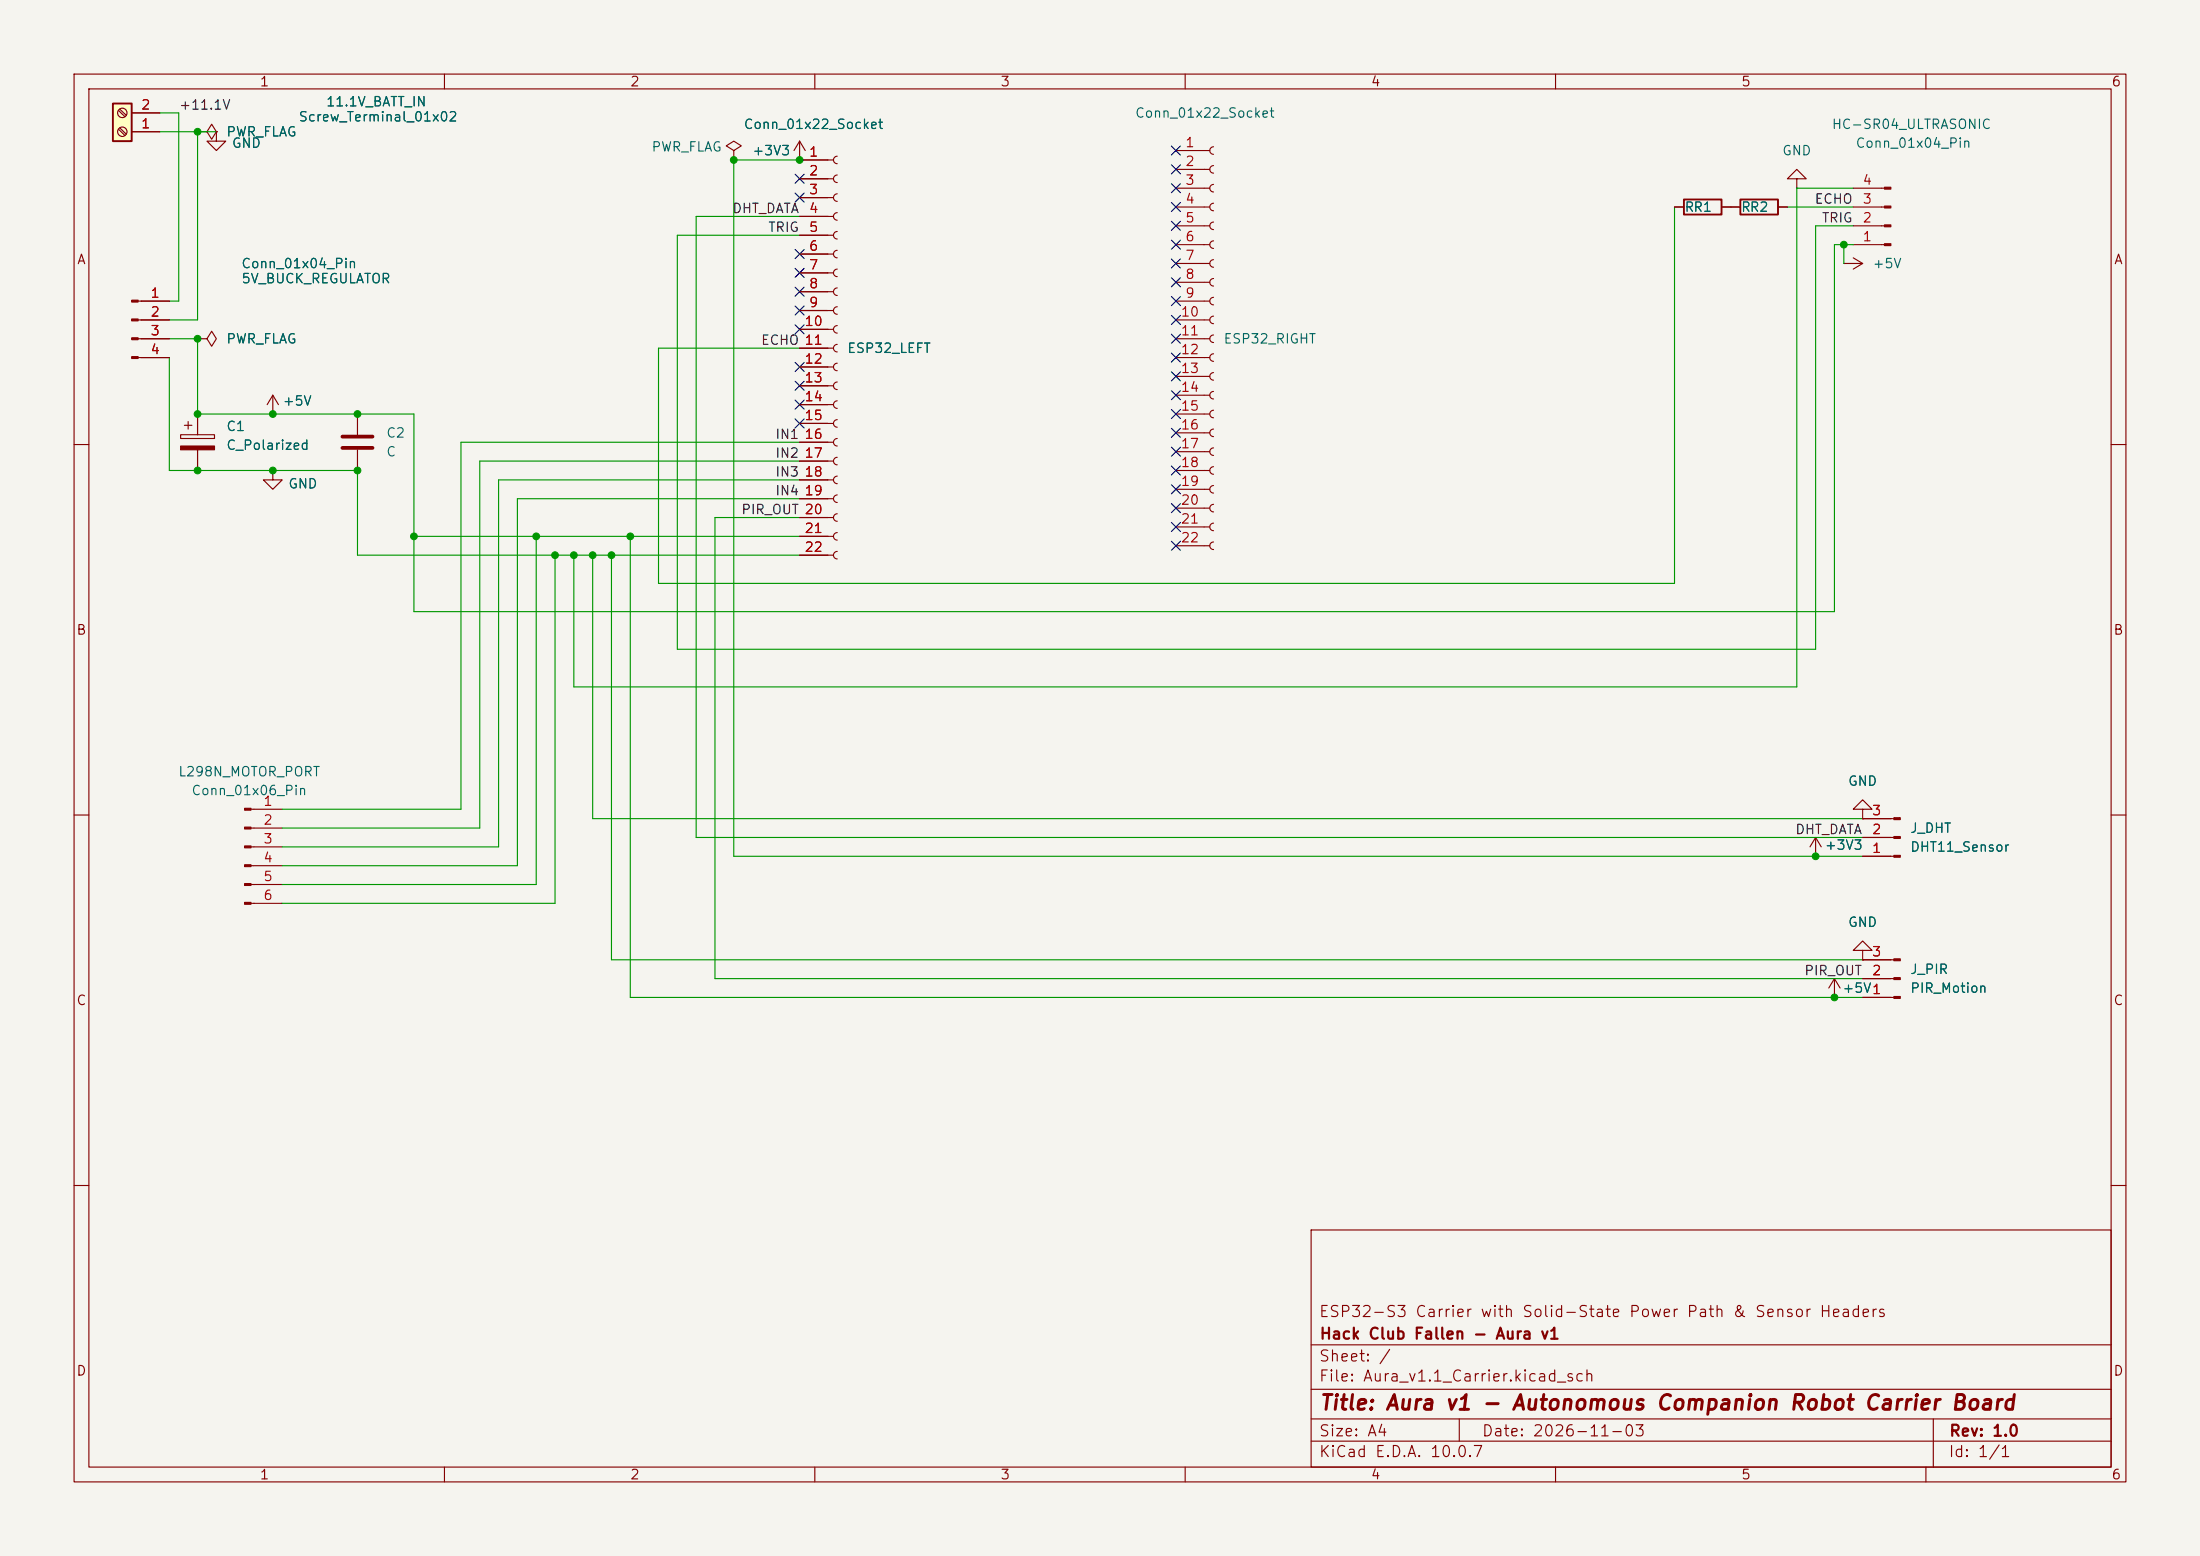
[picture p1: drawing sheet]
<svg xmlns="http://www.w3.org/2000/svg" width="297mm" height="210mm" viewBox="0 0 297 210" stroke-linecap="round" stroke-linejoin="round" font-family="sans-serif">
<path d="M0 0h297v210h-297z" fill="#f5f4ef" stroke="#f5f4ef" stroke-width=".14"/>
<g fill="none" stroke="#840000" stroke-width=".15">
<path d="M10 10h277v190h-277zM12 12h273v186h-273zM26.7 17.8h1.2l.7-1 .6 1-.6 1-.7-1M26.7 17.8h.1M29.2 17.8v1.3h1.3l-1.3 1.2-1.3-1.2h1.3M29.2 17.8h.1M60 10v2M110 10v2M160 10v2M210 10v2M260 10v2M99.1 20.3l1-.6-1-.6-1.1 .6 1.1 .6v1.3"/>
<path d="M99.1 21.6h.1M226.1 27.9h1.2M232.4 27.9h1.3M242.6 24.1h1.2l-1.2-1.2-1.3 1.2h1.3v1.3M242.6 25.4h.1M250.2 27.9h4.2M250.2 33h4.2M250.2 30.5h4.2M250.2 25.4h4.2M18.6 40.6h4.3M18.6 43.2h4.3M18.6 45.7h4.3"/>
<path d="M18.6 48.3h4.3M26.7 45.7h1.2l.7-1 .6 1-.6 1-.7-1M26.7 45.7h.1M36.8 55.9h.1M36.8 53.3l-.7 1.3M36.8 53.3l.8 1.3M36.8 53.3v2.6M10 60h2M36.8 63.5v1.3h1.3l-1.3 1.2-1.2-1.2h1.2M36.8 63.5h.1M285 60h2M10 110h2"/>
<path d="M33.9 109.2h4.2M33.9 111.8h4.2M33.9 114.3h4.2M33.9 116.8h4.2M33.9 119.4h4.2M285 110h2M33.9 121.9h4.2M10 160h2M177 166h108v32h-108zM285 160h2M60 198v2M110 198v2"/>
<path d="M160 198v2M177 194.5h108M177 191.5h108M177 187.5h108M177 181.5h108M197 191.5v3M210 198v2M260 198v2M261 191.5v6.5"/>
</g>
<path d="M227.3 26.9h5.1v2.1h-5.1z" fill="none" stroke="#840000" stroke-width=".25"/>
<g fill="#840000" stroke="#840000" stroke-width=".15">
<path d="M33 109.1h.9v.2h-.9z"/>
<path d="M33 111.6h.9v.3h-.9z"/>
<path d="M33 114.2h.9v.2h-.9z"/>
<path d="M33 116.7h.9v.3h-.9z"/>
<path d="M33 119.3h.9v.2h-.9z"/>
<path d="M33 121.8h.9v.2h-.9z"/>
<path d="M254.4 32.9h.9v.2h-.9z"/>
<path d="M254.4 30.4h.9v.2h-.9z"/>
<path d="M254.4 27.8h.9v.3h-.9z"/>
<path d="M254.4 25.3h.9v.2h-.9z"/>
<path d="M17.8 40.5h.8v.3h-.8z"/>
<path d="M17.8 43.1h.8v.2h-.8z"/>
<path d="M17.8 45.6h.8v.2h-.8z"/>
<path d="M17.8 48.1h.8v.3h-.8z"/>
</g>
<path d="M15.2 14h2.6v5.1h-2.6z" fill="#ffffc2"/>
<path d="M15.2 14h2.6v5.1h-2.6zM234.9 26.9h5.1v2.1h-5.1z" fill="none" stroke="#840000" stroke-width=".25"/>
<g fill="none" stroke="#840000" stroke-width=".15">
<path d="M16 17.4l.9 .9M16 14.9l.9 .8M16.2 17.3l.8 .8M16.2 14.7l.8 .9M17.8 17.8h3.8M17.8 15.2h3.8M26.7 17.8h.1M29.2 17.8h.1M107.9 19.1l-.7 1.2M107.9 19.1l.8 1.2M107.9 19.1v2.5M163.8 19.8a.51 .51 0 0 0-.5 .5 .51 .51 0 0 0 .5 .5"/>
<path d="M107.9 21.6h.1M107.9 21.6h4.6M107.9 24.1h4.6M107.9 26.7h4.6M107.9 29.2h4.6M107.9 31.8h4.6M107.9 34.3h4.6M107.9 36.8h4.6M107.9 39.4h4.6M113 21.1a.51 .51 0 0 0-.5 .5 .51 .51 0 0 0 .5 .5M113 23.6a.51 .51 0 0 0-.5 .5 .51 .51 0 0 0 .5 .5M113 26.2a.51 .51 0 0 0-.5 .5 .51 .51 0 0 0 .5 .5"/>
<path d="M113 28.7a.51 .51 0 0 0-.5 .5 .51 .51 0 0 0 .5 .5M113 31.2a.51 .51 0 0 0-.5 .6 .51 .51 0 0 0 .5 .5M113 33.8a.51 .51 0 0 0-.5 .5 .51 .51 0 0 0 .5 .5M113 36.3a.51 .51 0 0 0-.5 .5 .51 .51 0 0 0 .5 .5M113 38.9a.51 .51 0 0 0-.5 .5 .51 .51 0 0 0 .5 .5M158.7 27.9h4.6M158.7 20.3h4.6M158.7 22.9h4.6M158.7 25.4h4.6M158.7 30.5h4.6M158.7 33h4.6M158.7 35.6h4.6"/>
<path d="M158.7 38.1h4.6M163.8 22.4a.51 .51 0 0 0-.5 .5 .51 .51 0 0 0 .5 .5M163.8 24.9a.51 .51 0 0 0-.5 .5 .51 .51 0 0 0 .5 .5M163.8 27.4a.51 .51 0 0 0-.5 .5 .51 .51 0 0 0 .5 .5M163.8 30a.51 .51 0 0 0-.5 .5 .51 .51 0 0 0 .5 .5M163.8 32.5a.51 .51 0 0 0-.5 .5 .51 .51 0 0 0 .5 .5M163.8 35.1a.51 .51 0 0 0-.5 .5 .51 .51 0 0 0 .5 .5M163.8 37.6a.51 .51 0 0 0-.5 .5 .51 .51 0 0 0 .5 .5M226.1 27.9h1.2M232.4 27.9h2.5M240 27.9h1.3M248.9 35.6h.1"/>
<path d="M248.9 35.6h2.6M250.2 34.8l1.3 .8M251.5 35.6l-1.3 .7M19 40.6h3.9M19 43.2h3.9M19 45.7h3.9M19 48.3h3.9M24.4 58.7h4.6v.5h-4.6zM24.9 57.4h1M25.4 56.9v1M26.7 45.7h.1M26.7 55.9v2.8"/>
<path d="M36.8 55.9h.1M48.3 55.9v2.8M107.9 41.9h4.6M107.9 44.5h4.6M107.9 47h4.6M107.9 49.5h4.6M107.9 52.1h4.6M107.9 54.6h4.6M107.9 57.2h4.6M107.9 59.7h4.6M113 41.4a.51 .51 0 0 0-.5 .5 .51 .51 0 0 0 .5 .5M113 43.9a.51 .51 0 0 0-.5 .6 .51 .51 0 0 0 .5 .5"/>
<path d="M113 46.5a.51 .51 0 0 0-.5 .5 .51 .51 0 0 0 .5 .5M113 49a.51 .51 0 0 0-.5 .5 .51 .51 0 0 0 .5 .5M113 51.6a.51 .51 0 0 0-.5 .5 .51 .51 0 0 0 .5 .5M113 54.1a.51 .51 0 0 0-.5 .5 .51 .51 0 0 0 .5 .5M113 56.6a.51 .51 0 0 0-.5 .6 .51 .51 0 0 0 .5 .5M113 59.2a.51 .51 0 0 0-.5 .5 .51 .51 0 0 0 .5 .5M158.7 40.6h4.6M158.7 43.2h4.6M158.7 45.7h4.6M158.7 48.3h4.6M158.7 50.8h4.6M158.7 53.3h4.6"/>
<path d="M158.7 55.9h4.6M158.7 58.4h4.6M163.8 40.1a.51 .51 0 0 0-.5 .5 .51 .51 0 0 0 .5 .5M163.8 42.7a.51 .51 0 0 0-.5 .5 .51 .51 0 0 0 .5 .5M163.8 45.2a.51 .51 0 0 0-.5 .5 .51 .51 0 0 0 .5 .5M163.8 47.8a.51 .51 0 0 0-.5 .5 .51 .51 0 0 0 .5 .5M163.8 50.3a.51 .51 0 0 0-.5 .5 .51 .51 0 0 0 .5 .5M163.8 52.8a.51 .51 0 0 0-.5 .5 .51 .51 0 0 0 .5 .5M163.8 55.4a.51 .51 0 0 0-.5 .5 .51 .51 0 0 0 .5 .5M163.8 57.9a.51 .51 0 0 0-.5 .5 .51 .51 0 0 0 .5 .5M26.7 60.7v2.8M36.8 63.5h.1"/>
<path d="M48.3 60.7v2.8M107.9 62.2h4.6M107.9 64.8h4.6M107.9 67.3h4.6M107.9 69.9h4.6M107.9 72.4h4.6M107.9 74.9h4.6M113 61.7a.51 .51 0 0 0-.5 .5 .51 .51 0 0 0 .5 .5M113 64.3a.51 .51 0 0 0-.5 .5 .51 .51 0 0 0 .5 .5M113 66.8a.51 .51 0 0 0-.5 .5 .51 .51 0 0 0 .5 .5M113 69.3a.51 .51 0 0 0-.5 .6 .51 .51 0 0 0 .5 .5M113 71.9a.51 .51 0 0 0-.5 .5 .51 .51 0 0 0 .5 .5"/>
<path d="M113 74.4a.51 .51 0 0 0-.5 .5 .51 .51 0 0 0 .5 .5M158.7 61h4.6M158.7 63.5h4.6M158.7 66h4.6M158.7 68.6h4.6M158.7 71.1h4.6M158.7 73.7h4.6M163.8 60.5a.51 .51 0 0 0-.5 .5 .51 .51 0 0 0 .5 .5M163.8 63a.51 .51 0 0 0-.5 .5 .51 .51 0 0 0 .5 .5M163.8 65.5a.51 .51 0 0 0-.5 .5 .51 .51 0 0 0 .5 .5M163.8 68.1a.51 .51 0 0 0-.5 .5 .51 .51 0 0 0 .5 .5M163.8 70.6a.51 .51 0 0 0-.5 .5 .51 .51 0 0 0 .5 .5"/>
<path d="M163.8 73.2a.51 .51 0 0 0-.5 .5 .51 .51 0 0 0 .5 .5M245.1 115.6h.1M245.1 113l.8 1.3M245.1 113l-.8 1.3M245.1 113v2.6M251.5 109.2h1.2l-1.2-1.2-1.3 1.2h1.3v1.3M251.5 110.5h.1M251.5 115.6h4.2M251.5 113h4.2M251.5 110.5h4.2M247.6 134.6h.1M247.6 132.1l-.7 1.3"/>
<path d="M247.6 132.1l.8 1.3M247.6 132.1v2.5M251.5 128.3h1.2l-1.2-1.3-1.3 1.3h1.3v1.2M251.5 129.5h.1M251.5 134.6h4.2M251.5 132.1h4.2M251.5 129.5h4.2"/>
<circle cx="16.5" cy="17.8" r=".63"/>
<circle cx="16.5" cy="15.2" r=".63"/>
</g>
<g fill="#840000" stroke="#840000" stroke-width=".15">
<path d="M255.7 134.5h.8v.2h-.8z"/>
<path d="M255.7 132h.8v.2h-.8z"/>
<path d="M255.7 129.4h.8v.3h-.8z"/>
<path d="M24.4 60.2h4.6v.5h-4.6z"/>
<path d="M255.7 115.4h.8v.3h-.8z"/>
<path d="M255.7 112.9h.8v.3h-.8z"/>
<path d="M255.7 110.4h.8v.2h-.8z"/>
</g>
<path d="M46.2 58.9h4.1M46.2 60.5h4.1" fill="none" stroke="#840000" stroke-width=".51"/>
<g fill="none" stroke="#009600" stroke-width=".15">
<path d="M21.6 15.2h2.5v25.4h-1.2M21.6 17.8h7.6M26.7 17.8v25.4h-3.8M107.9 21.6h-8.8v94h152.4M107.9 29.2h-13.9v83.8h157.5M226.1 27.9v50.8h-137.2v-31.7h19M241.3 27.9h8.9M248.9 33v2.6M250.2 33h-2.6v49.6h-191.7v-26.7h-29.2v-10.2h-3.8M250.2 30.5h-5.1v57.1h-153.7v-55.8h16.5M250.2 25.4h-7.6v67.3h-165.1v-17.8M22.9 48.3v15.2h25.4v11.4h59.6"/>
<path d="M107.9 59.7h-45.7v49.5h-24.1M55.9 72.4h52M72.4 72.4v47h-34.3M74.9 74.9v47h-36.8M80 74.9v35.6h171.5M82.5 74.9v54.6h169M85.1 72.4v62.2h166.4M107.9 62.2h-43.1v49.6h-26.7M107.9 69.9h-11.4v62.2h155M107.9 64.8h-40.6v49.5h-29.2M107.9 67.3h-38.1v49.5h-31.7"/>
</g>
<g fill="none" stroke="#000084" stroke-width=".15">
<path d="M158.1 19.7l1.3 1.2M159.4 19.7l-1.3 1.2M107.3 23.5l1.3 1.2M107.3 33.7l1.3 1.2M107.3 38.8l1.3 1.2M107.3 36.2l1.3 1.2M107.3 26.1l1.3 1.2M108.6 23.5l-1.3 1.2M108.6 33.7l-1.3 1.2M108.6 38.8l-1.3 1.2M108.6 36.2l-1.3 1.2M108.6 26.1l-1.3 1.2"/>
<path d="M158.1 32.4l1.3 1.2M158.1 27.3l1.3 1.2M158.1 29.9l1.3 1.2M158.1 37.5l1.3 1.2M158.1 35l1.3 1.2M158.1 22.3l1.3 1.2M158.1 24.8l1.3 1.2M159.4 32.4l-1.3 1.2M159.4 27.3l-1.3 1.2M159.4 29.9l-1.3 1.2M159.4 37.5l-1.3 1.2M159.4 35l-1.3 1.2"/>
<path d="M159.4 22.3l-1.3 1.2M159.4 24.8l-1.3 1.2M107.3 54l1.3 1.2M107.3 51.5l1.3 1.2M107.3 48.9l1.3 1.2M107.3 41.3l1.3 1.2M107.3 56.5l1.3 1.3M107.3 43.8l1.3 1.3M108.6 54l-1.3 1.2M108.6 51.5l-1.3 1.2M108.6 48.9l-1.3 1.2M108.6 41.3l-1.3 1.2"/>
<path d="M108.6 56.5l-1.3 1.3M108.6 43.8l-1.3 1.3M158.1 40l1.3 1.2M158.1 45.1l1.3 1.2M158.1 47.7l1.3 1.2M158.1 42.6l1.3 1.2M158.1 57.8l1.3 1.2M158.1 55.3l1.3 1.2M158.1 50.2l1.3 1.2M158.1 52.7l1.3 1.2M159.4 40l-1.3 1.2M159.4 45.1l-1.3 1.2"/>
<path d="M159.4 47.7l-1.3 1.2M159.4 42.6l-1.3 1.2M159.4 57.8l-1.3 1.2M159.4 55.3l-1.3 1.2M159.4 50.2l-1.3 1.2M159.4 52.7l-1.3 1.2M158.1 70.5l1.3 1.2M158.1 68l1.3 1.2M158.1 65.4l1.3 1.2M158.1 73.1l1.3 1.2M158.1 60.4l1.3 1.2M158.1 62.9l1.3 1.2"/>
<path d="M159.4 70.5l-1.3 1.2M159.4 68l-1.3 1.2M159.4 65.4l-1.3 1.2M159.4 73.1l-1.3 1.2M159.4 60.4l-1.3 1.2M159.4 62.9l-1.3 1.2"/>
</g>
<g fill="#009600" stroke="#009600" stroke-width=".14">
<circle cx="55.9" cy="72.4" r=".46"/>
<circle cx="77.5" cy="74.9" r=".46"/>
<circle cx="82.5" cy="74.9" r=".46"/>
<circle cx="74.9" cy="74.9" r=".46"/>
<circle cx="72.4" cy="72.4" r=".46"/>
<circle cx="107.9" cy="21.6" r=".46"/>
<circle cx="99.1" cy="21.6" r=".46"/>
<circle cx="26.7" cy="17.8" r=".46"/>
<circle cx="85.1" cy="72.4" r=".46"/>
<circle cx="80" cy="74.9" r=".46"/>
<circle cx="48.3" cy="63.5" r=".46"/>
<circle cx="48.3" cy="55.9" r=".46"/>
<circle cx="26.7" cy="45.7" r=".46"/>
<circle cx="26.7" cy="63.5" r=".46"/>
<circle cx="36.8" cy="63.5" r=".46"/>
<circle cx="26.7" cy="55.9" r=".46"/>
<circle cx="36.8" cy="55.9" r=".46"/>
<circle cx="247.6" cy="134.6" r=".46"/>
<circle cx="248.9" cy="33" r=".46"/>
<circle cx="245.1" cy="115.6" r=".46"/>
</g>
<text font-size="2" fill="#840000" x="178" y="190.8">Title: Aura v1 - Autonomous Companion Robot Carrier Board</text>
<g font-size="1.5" fill="#840000">
<text x="178" y="178.1">ESP32-S3 Carrier with Solid-State Power Path &amp; Sensor Headers</text>
<text x="178" y="184.1">Sheet: /</text>
<text x="178" y="181.1">Hack Club Fallen - Aura v1</text>
<text x="178" y="186.8">File: Aura_v1.1_Carrier.kicad_sch</text>
<text x="178" y="197">KiCad E.D.A. 10.0.7</text>
<text x="178" y="194.2">Size: A4</text>
<text x="200" y="194.2">Date: 2026-11-03</text>
<text x="263" y="197">Id: 1/1</text>
<text x="263" y="194.2">Rev: 1.0</text>
</g>
<g font-size="1.3" fill="#840000">
<text x="35" y="12">1</text>
<text x="85" y="12">2</text>
<text x="135" y="12">3</text>
<text x="185" y="12">4</text>
<text x="235" y="12">5</text>
<text x="285" y="12">6</text>
<text x="10.3" y="36">A</text>
<text x="285.3" y="36">A</text>
<text x="10.2" y="86">B</text>
<text x="285.2" y="86">B</text>
<text x="10.2" y="136">C</text>
<text x="285.2" y="136">C</text>
<text x="10.2" y="186">D</text>
<text x="285.2" y="186">D</text>
<text x="35" y="200">1</text>
<text x="85" y="200">2</text>
<text x="135" y="200">3</text>
<text x="185" y="200">4</text>
<text x="235" y="200">5</text>
<text x="285" y="200">6</text>
</g>
<g font-size="1.3" fill="#a90000">
<text x="19" y="17.6">1</text>
<text x="19" y="15.1">2</text>
<text x="109.1" y="21.5">1</text>
<text x="109.1" y="24">2</text>
<text x="159.9" y="20.2">1</text>
<text x="159.9" y="22.7">2</text>
<text x="109.1" y="26.5">3</text>
<text x="109.1" y="29.1">4</text>
<text x="159.9" y="25.3">3</text>
<text x="159.9" y="27.8">4</text>
<text x="251.4" y="27.8">3</text>
<text x="251.4" y="25.3">4</text>
<text x="109.1" y="31.6">5</text>
<text x="109.1" y="34.2">6</text>
<text x="159.9" y="30.3">5</text>
<text x="159.9" y="32.9">6</text>
<text x="159.9" y="35.4">7</text>
<text x="251.4" y="32.9">1</text>
<text x="251.4" y="30.3">2</text>
<text x="20.2" y="40.5">1</text>
<text x="109.1" y="36.7">7</text>
<text x="109.1" y="39.2">8</text>
<text x="109.1" y="41.8">9</text>
<text x="159.9" y="38">8</text>
<text x="159.9" y="40.5">9</text>
<text x="20.2" y="43">2</text>
<text x="20.2" y="45.6">3</text>
<text x="108.5" y="44.3">10</text>
<text x="108.5" y="46.9">11</text>
<text x="159.3" y="43">10</text>
<text x="159.3" y="45.6">11</text>
<text x="20.2" y="48.1">4</text>
<text x="108.5" y="49.4">12</text>
<text x="108.5" y="51.9">13</text>
<text x="159.3" y="48.1">12</text>
<text x="159.3" y="50.7">13</text>
<text x="159.3" y="53.2">14</text>
<text x="108.5" y="54.5">14</text>
<text x="108.5" y="57">15</text>
<text x="108.5" y="59.6">16</text>
<text x="159.3" y="55.7">15</text>
<text x="159.3" y="58.3">16</text>
<text x="108.5" y="62.1">17</text>
<text x="108.5" y="64.6">18</text>
<text x="159.3" y="60.8">17</text>
<text x="159.3" y="63.4">18</text>
<text x="159.3" y="65.9">19</text>
<text x="108.5" y="67.2">19</text>
<text x="108.5" y="69.7">20</text>
<text x="159.3" y="68.4">20</text>
<text x="159.3" y="71">21</text>
<text x="108.5" y="72.3">21</text>
<text x="108.5" y="74.8">22</text>
<text x="159.3" y="73.5">22</text>
<text x="35.5" y="109.1">1</text>
<text x="35.5" y="111.6">2</text>
<text x="252.6" y="112.9">2</text>
<text x="252.6" y="110.4">3</text>
<text x="35.5" y="114.2">3</text>
<text x="35.5" y="116.7">4</text>
<text x="35.5" y="119.2">5</text>
<text x="252.6" y="115.4">1</text>
<text x="35.5" y="121.8">6</text>
<text x="252.6" y="131.9">2</text>
<text x="252.6" y="129.4">3</text>
</g>
<g font-size="1.3" fill="#0f0f0f">
<text x="24.1" y="15.1">+11.1V</text>
<text x="98.8" y="29.1">DHT_DATA</text>
<text x="244.9" y="27.8">ECHO</text>
<text x="103.6" y="31.6">TRIG</text>
<text x="245.9" y="30.4">TRIG</text>
<text x="102.6" y="46.9">ECHO 11</text>
<text x="104.6" y="59.6">IN1</text>
<text x="104.6" y="64.6">IN3</text>
<text x="104.6" y="62.1">IN2</text>
<text x="100" y="69.7">PIR_OUT 20</text>
<text x="104.6" y="67.2">IN4</text>
<text x="242.3" y="112.9">DHT_DATA</text>
<text x="243.5" y="132">PIR_OUT</text>
</g>
<g font-size="1.3" fill="#006464">
<text x="40.2" y="16.7">Screw_Terminal_01x02</text>
<text x="43.9" y="14.7">11.1V_BATT_IN</text>
<text x="100.3" y="17.7">Conn_01x22_Socket</text>
<text x="153.1" y="16.2">Conn_01x22_Socket</text>
<text x="247.2" y="17.7">HC-SR04_ULTRASONIC</text>
<text x="30.5" y="18.7">PWR_FLAG</text>
<text x="31.2" y="20.3">GND</text>
<text x="87.9" y="20.8">PWR_FLAG</text>
<text x="101.5" y="21.3">+3V3</text>
<text x="240.5" y="21.3">GND</text>
<text x="250.4" y="20.3">Conn_01x04_Pin</text>
<text x="227.3" y="28.9">RR1</text>
<text x="234.9" y="28.9">RR2</text>
<text x="32.5" y="36.5">Conn_01x04_Pin</text>
<text x="32.5" y="38.6">5V_BUCK_REGULATOR</text>
<text x="252.7" y="36.5">+5V</text>
<text x="30.5" y="46.7">PWR_FLAG</text>
<text x="114.3" y="48">ESP32_LEFT</text>
<text x="165.1" y="46.7">ESP32_RIGHT</text>
<text x="30.5" y="58.5">C1</text>
<text x="38.1" y="55.1">+5V</text>
<text x="52.1" y="59.4">C2</text>
<text x="30.5" y="61">C_Polarized</text>
<text x="52.1" y="61.9">C</text>
<text x="38.8" y="66.2">GND</text>
<text x="24" y="105.1">L298N_MOTOR_PORT</text>
<text x="25.8" y="107.6">Conn_01x06_Pin</text>
<text x="249.4" y="106.4">GND</text>
<text x="257.8" y="112.7">J_DHT</text>
<text x="246.3" y="115">+3V3</text>
<text x="257.8" y="115.3">DHT11_Sensor</text>
<text x="249.4" y="125.4">GND</text>
<text x="257.8" y="131.8">J_PIR</text>
<text x="248.6" y="134.3">+5V1</text>
<text x="257.8" y="134.3">PIR_Motion</text>
</g>
</svg>
